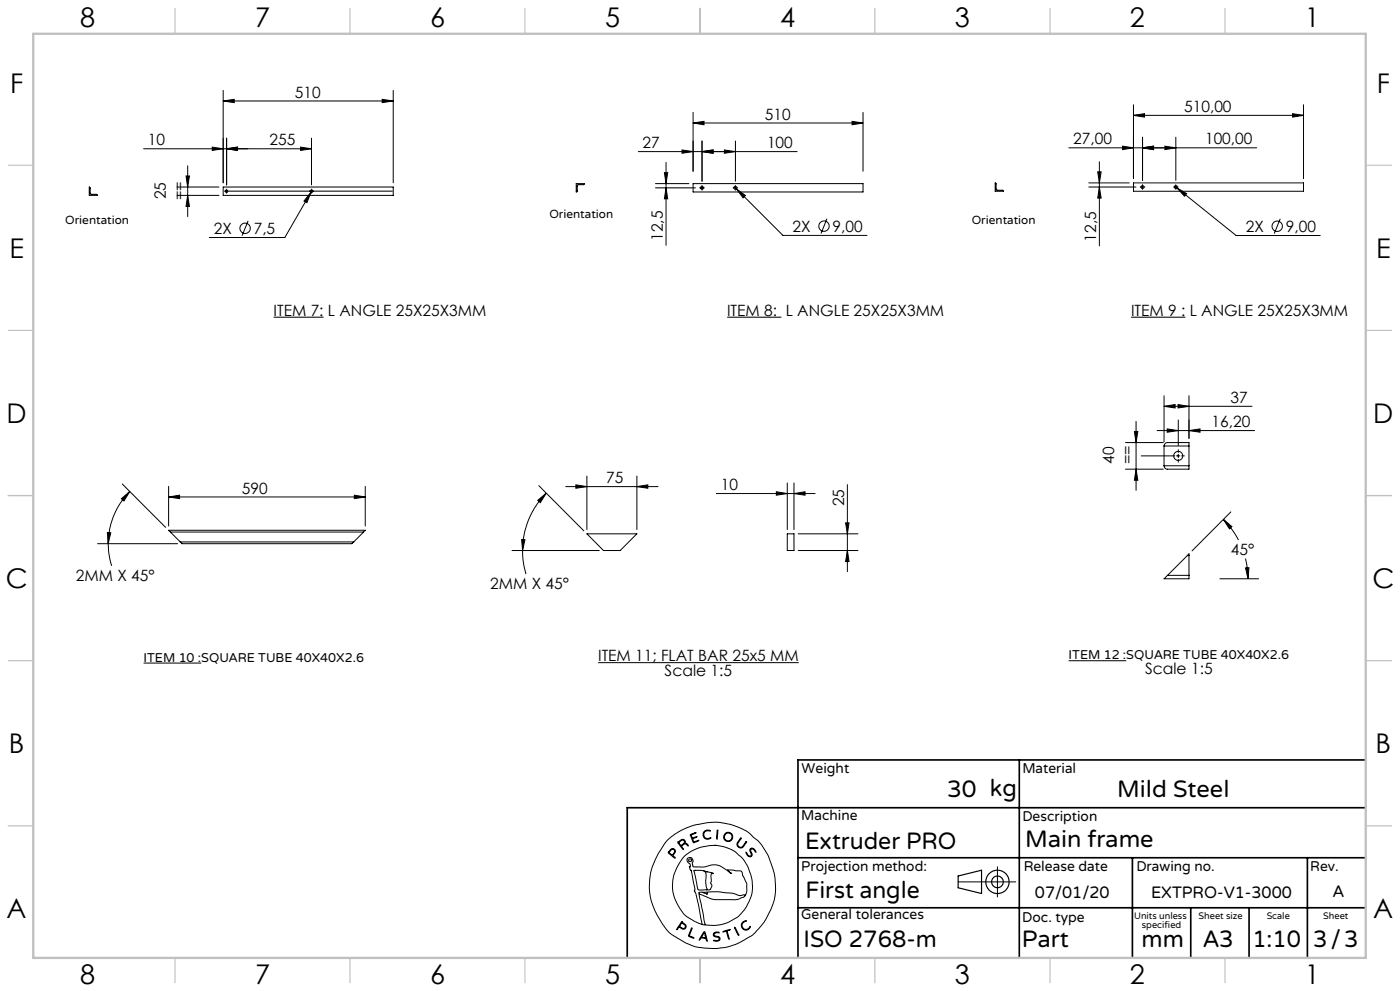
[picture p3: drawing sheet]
<svg xmlns="http://www.w3.org/2000/svg" width="420mm" height="297mm" viewBox="0 0 420 297" stroke-linecap="round" stroke-linejoin="round" font-family="sans-serif">
<g fill="none" stroke="#000" stroke-width=".3">
<path d="M67 30.3l3.3-.5v1zM67 27.1v27.7M67 30.3h51M114.7 29.8l3.3 .5-3.3 .5zM118 27.1v27.7M207.9 36.9l3.3-.5v1zM207.9 33.7v17.6M207.9 36.9h51M255.6 36.4l3.3 .5-3.3 .5zM258.9 33.7v17.6M340 34.6l3.4-.5v1zM340 31.4v22.1"/>
<path d="M340 34.6h51.1M387.8 34.1l3.3 .5-3.3 .5zM391.1 31.4v22.1M26.8 56.1l.3 .2 .1 1.9h1.8l.2 .4h-2.4zM53.1 56.1h12.6M53.1 58.6h12.6M55.8 52.7h1l-.5 3.4zM56.3 49.7v15.2M56.3 58.6l.5 3.3h-1zM63.7 44.1l3.3 .5-3.3 .5zM67 56.1h51v2.5h-51zM67.3 57.3h.2"/>
<path d="M67.7 57.3h.5M68 41.4v14M68 56.7v.1M68 57v.6M68 57.8v.1M68 44.6l3.3-.5v1zM68.5 57.3h49.2M90.2 44.1l3.3 .5-3.3 .5zM93.3 57.6l-1.2 3.1-.9-.4zM93.5 41.4v14M93.5 56.7v.1M93.5 57v.6"/>
<path d="M93.5 57.8v.1M93.5 44.6h-50.4M93.7 57l-8.3 14.2h-22.6M172.9 55l2.5 .1-.2 .2-1.9 .1-.1 1.9-.3 .2zM191.5 45.4h47.6M196.6 56.3h12M196.6 55h10.1M199.3 51.7h1l-.5 3.3zM199.8 56.3l.5 3.3h-1zM199.8 48.7v24.8M204.6 44.9l3.3 .5-3.3 .5zM207.9 55h51v2.5h-51z"/>
<path d="M209.9 56.3h.2M210.4 56.3h.5M210.6 45.4l3.3-.5v1zM210.6 42.3v12M210.6 55.6v.2M210.6 56v.5M210.6 56.8v.2M211.1 56.3h.2M217.3 44.9l3.3 .5-3.3 .5zM219.9 56.3h.2M220.3 56l.6 .6M220.3 56.3h.6"/>
<path d="M220.6 42.3v12M220.6 55.6v.2M220.6 56v.5M220.6 56.8v.2M220.9 56.6l2.7 2-.7 .7zM220.9 56.6l14 14h25.2M221.1 56.3h.2M298.6 54.8l.2 .3 .2 1.9h1.8l.2 .3h-2.4zM320.6 44.3h56.4M326.6 56.1h14.2M326.6 54.8h12.2M329.3 51.5h1l-.5 3.3z"/>
<path d="M329.8 48.5v25.2M329.8 56.1l.5 3.3h-1zM336.8 43.8l3.2 .5-3.2 .5zM340 54.8h51.1v2.5h-51.1zM342.1 56.1h.2M342.5 56.1h.5M342.8 44.3l3.3-.5v1zM342.8 41.1v13M342.8 55.3v.3M342.8 55.8v.5M342.8 56.6v.2M343.3 56.1h.2"/>
<path d="M349.5 43.8l3.2 .5-3.2 .5zM352.1 56.1h.1M352.4 55.8l.7 .5M352.5 56.1h.5M352.7 41.1v13M352.7 55.3v.3M352.7 55.8v.5M352.7 56.6v.2M353.1 56.3l2.9 1.7-.6 .8zM353.1 56.3l17.7 14.3h25.3M353.3 56.1h.1M74.4 66.2l-1.8 4.4"/>
<path d="M248.1 65.5l-1.8 4.5M384.1 65.6l-1.8 4.4M82.1 95.1h15M218.1 95.1h16.3M339.3 95.1h16.3M349.2 118.6v13.8M356.7 118.6v12.8M337.6 132.6h11.4M340.3 129.3h1l-.5 3.3zM340.8 126.3v20.7M342.4 136.6h10.1M347.1 129h29.3"/>
<path d="M349.2 121.8l3.3-.6v1.1zM349.2 133.7l.1-.4a.93 .93 0 0 1 1-.7h6.4v1.1M349.2 139.6l.1 .3a.93 .93 0 0 0 1 .7h6.4v-1M349.2 133.7v5.9M349.2 121.8h26.4M349.2 139.6h7.5M349.2 133.7h7.5M350.2 128.5l3.3 .5-3.3 .5zM353 136.6h1M353.4 121.2l3.3 .6-3.3 .5zM353.5 125.9v7.6M353.5 134.8v.8"/>
<path d="M353.5 136.1v1M353.5 137.7v.8M354.5 136.6h.8M356.7 133.7v5.9M356.7 129l3.3-.5v1zM32.2 159.6l1 .1-.7 3.2zM36.4 149.5l2.5-2.2-1.7 2.8zM36.7 145.1l13 12.9M38.9 147.3a22.3 22.3 0 0 0-6.4 15.6M50.6 148.9l3.3-.5v1zM50.6 145.8v11.9M50.6 148.9h59"/>
<path d="M51.1 159.5l-.5-.6h59l-.5 .6M51.1 159.5l3 2.9M51.1 159.5h58M106.3 148.4l3.3 .5-3.3 .5zM109.1 159.5l-3 2.9M109.6 145.8v11.9M161.3 150l2.6-2.2-1.8 2.8zM161.6 145.6l13.6 13.5M163.9 147.8a24.3 24.3 0 0 0-7.1 17.2M169.7 145.8h27.7M172.8 145.3l3.3 .5-3.3 .5zM176.1 160h15l-5 5h-5.1z"/>
<path d="M176.1 142.7v16M191.1 145.8l3.2-.5v1zM191.1 142.7v16M214.9 147.9h29.6M232.9 147.4l3.3 .5-3.3 .5zM236.2 160h2v5h-2zM236.2 144.7v14M238.2 147.9l3.3-.5v1zM238.2 144.7v14M239.5 160h17.9M253.7 156.7h1l-.5 3.3zM254.2 145.2v26.1"/>
<path d="M337.6 140.6h11.4M340.8 140.6l.5 3.3h-1zM367 155.7l2.6 2.1-.8 .7zM367 155.7l2.5 2.9 2 3.3M369.3 153.4l-11.7 11.7M29.3 162.9h24M32.5 162.9l.3 4.1 .7 2.6M54.1 162.4l.5 .5h51l.5-.5M54.1 162.4h52M153.6 165h26.2M156.5 161.7h1l-.7 3.3zM156.8 165l.1 2.8 .9 4.2"/>
<path d="M239.5 165h17.9M254.2 165l.5 3.3h-1zM350.3 172.4l-1.1 1.1h7.5v-1.1M350.3 172.4h6.4M356.2 166.5l.5-.5v.5M356.2 166.5l-5.9 5.9M356.2 166.5h.5M356.7 166.5v5.9M366 173.5h11.6M373.7 170.2l1-.1-.3 3.4zM373.7 167.4l.6 3.8 .1 2.3M43.1 198.7h17.3"/>
<path d="M179.4 198.6h60.2M320.6 198h17.3M200.3 251.7l3.2-2.4 4-1.8 4.3-.9 3.4-.2 3.9 .7 3.7 1.4 1.8 1.1 2.9 2.4 1.1 1.4 2.1 3.7 1.6 4.8 .4 4.5-.4 3.4-1 2.7-1.8 3.4-1.5 2a17.8 17.8 0 0 1-6.9 5l-3 .9-3 .5-3.5-.1-3-.5-3.2-1.3-4-2.4-1.3-1.2-1.3-1.8-1.9-3.1-1.5-3.7-.6-3.3 .1-2.8 .5-3.4 1.2-3.2 1.2-2.3zM201.1 254.7l.5-.4 .8 .3 .2 .3-.2 .8a.7 .7 0 0 0-.3 1l.4 .3v.2l-1.5-1.2a.46 .46 0 0 1-.4-.2 .46 .46 0 0 1 0-.5zM201.3 254.7l.8-.1 .3 .5-.1 .3a.71 .71 0 0 1-.6 .8 .71 .71 0 0 1-.8-.6l-.1-.2zM203.4 252.4l1.1-.8h.6l.4 .4v.7l.6 .2 .4 .6-.8-.6-.6 .2a.64 .64 0 0 0-.6 .5 .64 .64 0 0 0 .5 .7l-.1 .3zM203.6 252.5l1-.7h.5l.3 .6-.7 .7a.43 .43 0 0 1-.5 .2 .43 .43 0 0 1-.3-.4zM208.6 249.6h-.1M208.6 249.6h.2l-1 .5a.57 .57 0 0 0-.2 .9 .57 .57 0 0 0 .9-.1l.6-.1-.9 .4a.58 .58 0 0 0-.4 .5 .58 .58 0 0 0 .3 .6l1.6-.4-1.5 .7a1.56 1.56 0 0 1-.8-1.6l-.3-.8 1.4-.6M211.2 249.2l.8-.4 1 .1v.2l-.7-.1-.7 .2-.4 .5-.1 .5 .6 1 .6 .1 1-.2-1 .4-.9-.3-.5-.8zM214.4 253.4h.1M214.4 253.4l2.7 .3 2.3 .9 1.1 .6 2.2 2 1.6 2.4 1.1 3 .3 1.6v3l-.6 2.2-1.2 2.4-2.7 3.1-2.5 1.4-2.2 .8-2 .3-2.9-.2"/>
<path d="M214.4 253.4l-1.9 .1-2.7 .5-2.4 1.1-1.7 1.1-1.1 1.3-1.6 2.7-.8 1.7-.3 1.8-.2 2 .4 2.5 .9 2.3 1.1 2 1.9 2.2 2.3 1.4 2.4 1M215.2 248.8l.2 .3-.4 2.4zM222.1 251.2l.3-.1v.2l-1.1 1.6 .2 .7 .3 .3h.6l.3-.2 1.3-1.5-1 1.5-.6 .4-.9-.2-.4-.7 .1-.7zM223.8 255.4l.7 1 .6 .2 .3-.2-.5-1.5 .3-.6h.9l.7 .9-.2 .2-.7-.9h-.6l-.1 .4 .4 1.4-.4 .5-.8-.2zM299.2 259.8v9M204.3 276.5l.2-.1 .8 .5 .5 .7-.3 .7-.6 .2-.4-.2a.66 .66 0 0 0-.7-.4 .66 .66 0 0 0-.6 .6h-.2zM204.5 276.4h.1M204.5 276.6l1.1 .9-.2 .7h-.7a.64 .64 0 0 1-.7-.8zM204.6 276.6h.1M207.4 278.2l.1-.1a.54 .54 0 0 1-.2 .9l-.3 1a.4 .4 0 0 0-.1 .5 .4 .4 0 0 0 .4 .2l.8 .3a.39 .39 0 0 1-.4 .2 .39 .39 0 0 1-.3-.3l-.8-.4zM208.2 260.9h2.8l2.5 .7 .4 .3a.32 .32 0 0 0-.4-.2 .32 .32 0 0 0-.1 .4v2l-.2 .6 .4 .5-.1 .6-.5 .8-1.2 .1M208.2 260.9l1 5.1a.85 .85 0 0 0 1.2 .7h1.4"/>
<path d="M208.3 260.9h.1M209.7 267.9l1.9 9.3M209.7 267.9l3.3 1.4 1.5 .3 6.1 .1 2.5-.8 .4-.4M210.7 277.1l.9 .1M210.7 267.4h-1v.5M211 261l.6 .4 .2 .8-.1 2.1 .4 2.2-.3 .2M211.2 279.3h.3l.7 2.6h-.3a.86 .86 0 0 0-1.2-.8h-.4l-.5 .6zM211.2 279.6l.4 1.1a.39 .39 0 0 1-.2 .4 .39 .39 0 0 1-.5-.2l-.4-.1zM211.9 261.3h.1M212.2 267.3h3.4l4.1 .4 2.2 .7 1-.2a.37 .37 0 0 1 .4-.1 .37 .37 0 0 1 .3 .3l-.1 .1M212.2 267.3v.7l-1.5-.6M212.2 267.3l-1.5 .1"/>
<path d="M214.2 279.6l.6-.3 1 .2-1.3 .1-.3 .4 .2 .5 1.5 .4 .1 .6-.3 .4-.4 .2-1.2-.1v-.2l1.2 .1 .5-.5-.2-.4-1.5-.5zM216.9 279.2l2.1-.6-.9 .4 .6 2.4-.8-2.3-.9 .2zM220.4 277.9l1.2 2.4zM222.8 276.4l1.1-.4-.9 .5-.4 .5 .1 .8 .5 .6 1 .1 .8-.8a.39 .39 0 0 1 .1 .4 .39 .39 0 0 1-.4 .3l-.5 .3-.6 .1-.8-.5-.4-.8v-.5zM223.5 268.5l.5-1.5v-2l-1.3-2.7v-.8l-.4-.4-3.9-.4-.1 .2 1.1 .9-3.2-2.2-1.5-.4h-1.1l-2.5 .7-3.1-.1-.3-1 .2-.6-.2-.8-.5-.4-.8 .1-.3 .5v.4l1 1.1-.1 1.3 .4 .5 1.1 5.5-.2 .6 .4 .5 .8 3.3 1.2 6.3M287.4 264.3h17.3"/>
<circle cx="68" cy="57.3" r=".38"/>
<circle cx="93.5" cy="57.3" r=".38"/>
<circle cx="210.6" cy="56.3" r=".45"/>
<circle cx="220.6" cy="56.3" r=".45"/>
<circle cx="342.7" cy="56.1" r=".45"/>
<circle cx="352.8" cy="56.1" r=".45"/>
<circle cx="73.5" cy="68.4" r="1.56"/>
<circle cx="247.2" cy="67.8" r="1.56"/>
<circle cx="383.1" cy="67.8" r="1.56"/>
<circle cx="353.5" cy="136.6" r="1.35"/>
<circle cx="207" cy="257.8" r=".43"/>
<circle cx="218.4" cy="250.8" r="1.15"/>
<circle cx="218.4" cy="250.8" r="1.38"/>
</g>
<g fill="none" stroke="#000" stroke-width=".35">
<path d="M287.4 262.5l7.1-1.7v7l-7.1-1.7z"/>
<circle cx="299.2" cy="264.3" r="3.5"/>
<circle cx="299.2" cy="264.3" r="1.75"/>
</g>
<path d="M305.8 227.7v59.2M409.7 227.7h-170.3v59.2M239.4 257.1h170.3M339.7 257.1v29.9M392.2 257.1v29.8M409.7 242.1h-221.5v45M239.4 272.1h170.3M357.2 272.1v14.8M374.7 272.1v14.8" fill="none" stroke="#000" stroke-width=".5"/>
<g fill="none" stroke="#c0c0c0" stroke-width=".35">
<path d="M52.5 2.5v7.5M105 2.5v7.5M157.5 2.5v7.5M210 2.5v7.5M262.5 2.5v7.5M315 2.5v7.5M367.5 2.5v7.5M2.5 49.5h7.5M410 49.5h7.5M2.5 99h7.5M410 99h7.5M2.5 148.5h7.5"/>
<path d="M410 148.5h7.5M2.5 198h7.5M410 198h7.5M2.5 247.5h7.5M410 247.5h7.5M52.5 287v7.5M105 287v7.5M157.5 287v7.5M210 287v7.5M262.5 287v7.5M315 287v7.5M367.5 287v7.5"/>
</g>
<path d="M10 10.1h399.7v277h-399.7z" fill="none" stroke="#c0c0c0" stroke-width=".7"/>
<g fill="#000">
<path d="M67 30.3l3.3-.5v1zM114.7 29.8l3.3 .5-3.3 .5z"/>
<path d="M255.6 36.4l3.3 .5-3.3 .5zM207.9 36.9l3.3-.5v1z"/>
<path d="M387.8 34.1l3.3 .5-3.3 .5zM340 34.6l3.4-.5v1zM106.3 148.4l3.3 .5-3.3 .5zM50.6 148.9l3.3-.5v1z"/>
<path d="M56.3 58.6l.5 3.3h-1zM55.8 52.7h1l-.5 3.4z"/>
<path d="M63.7 44.1l3.3 .5-3.3 .5zM68 44.6l3.3-.5v1z"/>
<path d="M93.3 57.6l-2.1 2.7 .9 .4zM220.9 56.6l2 2.7 .7-.7zM353.1 56.3l2.3 2.5 .6-.8zM373.7 170.2l1-.1-.3 3.4zM367 155.7l2.6 2.1-.8 .7zM161.3 150l2.6-2.2-1.8 2.8zM156.5 161.7h1l-.7 3.3zM36.4 149.5l2.5-2.2-1.7 2.8zM32.2 159.6l1 .1-.7 3.2z"/>
<path d="M90.2 44.1l3.3 .5-3.3 .5zM68 44.6l3.3-.5v1zM342.8 44.3l3.3-.5v1zM336.8 43.8l3.2 .5-3.2 .5z"/>
<path d="M199.8 56.3l.5 3.3h-1zM199.3 51.7h1l-.5 3.3z"/>
<path d="M210.6 45.4l3.3-.5v1zM204.6 44.9l3.3 .5-3.3 .5z"/>
<path d="M210.6 45.4l3.3-.5v1zM217.3 44.9l3.3 .5-3.3 .5z"/>
<path d="M329.8 56.1l.5 3.3h-1zM329.3 51.5h1l-.5 3.3z"/>
<path d="M342.8 44.3l3.3-.5v1zM349.5 43.8l3.2 .5-3.2 .5z"/>
<path d="M340.3 129.3h1l-.5 3.3zM340.8 140.6l.5 3.3h-1z"/>
<path d="M350.2 128.5l3.3 .5-3.3 .5zM356.7 129l3.3-.5v1z"/>
<path d="M353.4 121.2l3.3 .6-3.3 .5zM349.2 121.8l3.3-.6v1.1z"/>
<path d="M172.8 145.3l3.3 .5-3.3 .5zM191.1 145.8l3.2-.5v1z"/>
<path d="M238.2 147.9l3.3-.5v1zM232.9 147.4l3.3 .5-3.3 .5z"/>
<path d="M254.2 165l.5 3.3h-1zM253.7 156.7h1l-.5 3.3z"/>
</g>
<g font-size="8.1">
<text x="24" y="8">8</text>
<text x="76.5" y="8">7</text>
<text x="129" y="8">6</text>
<text x="181.5" y="8">5</text>
<text x="234" y="8">4</text>
<text x="286.5" y="8">3</text>
<text x="339" y="8">2</text>
<text x="391.5" y="8">1</text>
<text x="3" y="27.7">F</text>
<text x="413" y="27.7">F</text>
<text x="2.8" y="77.2">E</text>
<text x="412.8" y="77.2">E</text>
<text x="2" y="126.7">D</text>
<text x="412" y="126.7">D</text>
<text x="1.7" y="176.2">C</text>
<text x="411.7" y="176.2">C</text>
<text x="2.7" y="225.7">B</text>
<text x="412.7" y="225.7">B</text>
<text x="2" y="275.2">A</text>
<text x="412" y="275.2">A</text>
<text x="24" y="295">8</text>
<text x="76.5" y="295">7</text>
<text x="129" y="295">6</text>
<text x="181.5" y="295">5</text>
<text x="234" y="295">4</text>
<text x="286.5" y="295">3</text>
<text x="339" y="295">2</text>
<text x="391.5" y="295">1</text>
</g>
<g font-size="7.1">
<text x="284.1" y="238.8">30 kg</text>
<text x="335.2" y="238.8">Mild Steel</text>
<text x="241.5" y="254.4">Extruder PRO</text>
<text x="307.6" y="253.8">Main frame</text>
<text x="241.6" y="269.2">First angle</text>
<text x="241.1" y="283.7">ISO 2768-m</text>
<text x="306.6" y="283.9">Part</text>
<text x="342.5" y="283.9">mm</text>
<text x="360.9" y="283.8">A3</text>
<text x="375.7" y="283.9">1:10</text>
<text x="393.9" y="283.9">3/3</text>
</g>
<g font-size="4.9">
<text x="310.5" y="269.1">07/01/20</text>
<text x="345.3" y="269.1">EXTPRO-V1-3000</text>
<text x="399.8" y="268.8">A</text>
</g>
<g font-size="4.7">
<text x="88.5" y="29.2">510</text>
<text x="229.5" y="35.8">510</text>
<text x="355.3" y="33.5">510,00</text>
<text x="44.4" y="43.6">10</text>
<text x="80.8" y="43.6">255</text>
<text x="192.8" y="44.4">27</text>
<text x="230.1" y="44.4">100</text>
<text x="322" y="43.3">27,00</text>
<text x="361.5" y="43.3">100,00</text>
<text x="49.8" y="59.7" transform="rotate(-90 49.8 59.7)">25</text>
<text x="55.3" y="60" transform="rotate(-90 55.3 60)">==</text>
<text x="64.1" y="70.1">2X</text>
<text x="76.1" y="70.1">7,5</text>
<text x="237.8" y="69.5">2X</text>
<text x="249.8" y="69.5">9,00</text>
<text x="373.7" y="69.5">2X</text>
<text x="385.7" y="69.5">9,00</text>
<text x="198.8" y="72.2" transform="rotate(-90 198.8 72.2)">12,5</text>
<text x="328.8" y="72.4" transform="rotate(-90 328.8 72.4)">12,5</text>
<text x="82.1" y="94.6">ITEM 7: L ANGLE 25X25X3MM</text>
<text x="218.1" y="94.6">ITEM 8: L ANGLE 25X25X3MM</text>
<text x="339.3" y="94.6">ITEM 9 : L ANGLE 25X25X3MM</text>
<text x="369.2" y="120.7">37</text>
<text x="363.5" y="128">16,20</text>
<text x="334.3" y="138.9" transform="rotate(-90 334.3 138.9)">40</text>
<text x="339.8" y="139.2" transform="rotate(-90 339.8 139.2)">==</text>
<text x="72.5" y="147.9">590</text>
<text x="181.9" y="144.8">75</text>
<text x="216.2" y="146.9">10</text>
<text x="253.2" y="151.7" transform="rotate(-90 253.2 151.7)">25</text>
<text x="369.3" y="166.4">45°</text>
<text x="22.8" y="174.1">2MM X 45°</text>
<text x="147" y="176.6">2MM X 45°</text>
<text x="179.4" y="198.1">ITEM 11; FLAT BAR 25x5 MM</text>
<text x="199.4" y="202.6">Scale 1:5</text>
<text x="343.5" y="202">Scale 1:5</text>
</g>
<g font-size="4.2">
<text x="240.5" y="231.7">Weight</text>
<text x="306.7" y="231.7">Material</text>
<text x="240.4" y="245.9">Machine</text>
<text x="306.7" y="246.1">Description</text>
<text x="240.4" y="261.1">Projection method:</text>
<text x="307.1" y="261">Release date</text>
<text x="340.9" y="261">Drawing no.</text>
<text x="393.1" y="261">Rev.</text>
<text x="240.4" y="275.6">General tolerances</text>
<text x="306.7" y="276.3">Doc. type</text>
</g>
<g font-size="3.8">
<text x="320.6" y="197.6">ITEM 12 :SQUARE TUBE 40X40X2.6</text>
<text x="43.1" y="198.3">ITEM 10 :SQUARE TUBE 40X40X2.6</text>
</g>
<g font-size="3.5">
<text x="164.8" y="65.5">Orientation</text>
<text x="19.6" y="67.2">Orientation</text>
<text x="291.5" y="67.2">Orientation</text>
</g>
<g font-size="2.8">
<text x="340.2" y="275.3">Units unless</text>
<text x="359.6" y="275.3">Sheet size</text>
<text x="380" y="275.3">Scale</text>
<text x="396.9" y="275.3">Sheet</text>
<text x="342.6" y="278.2">specified</text>
</g>
</svg>
